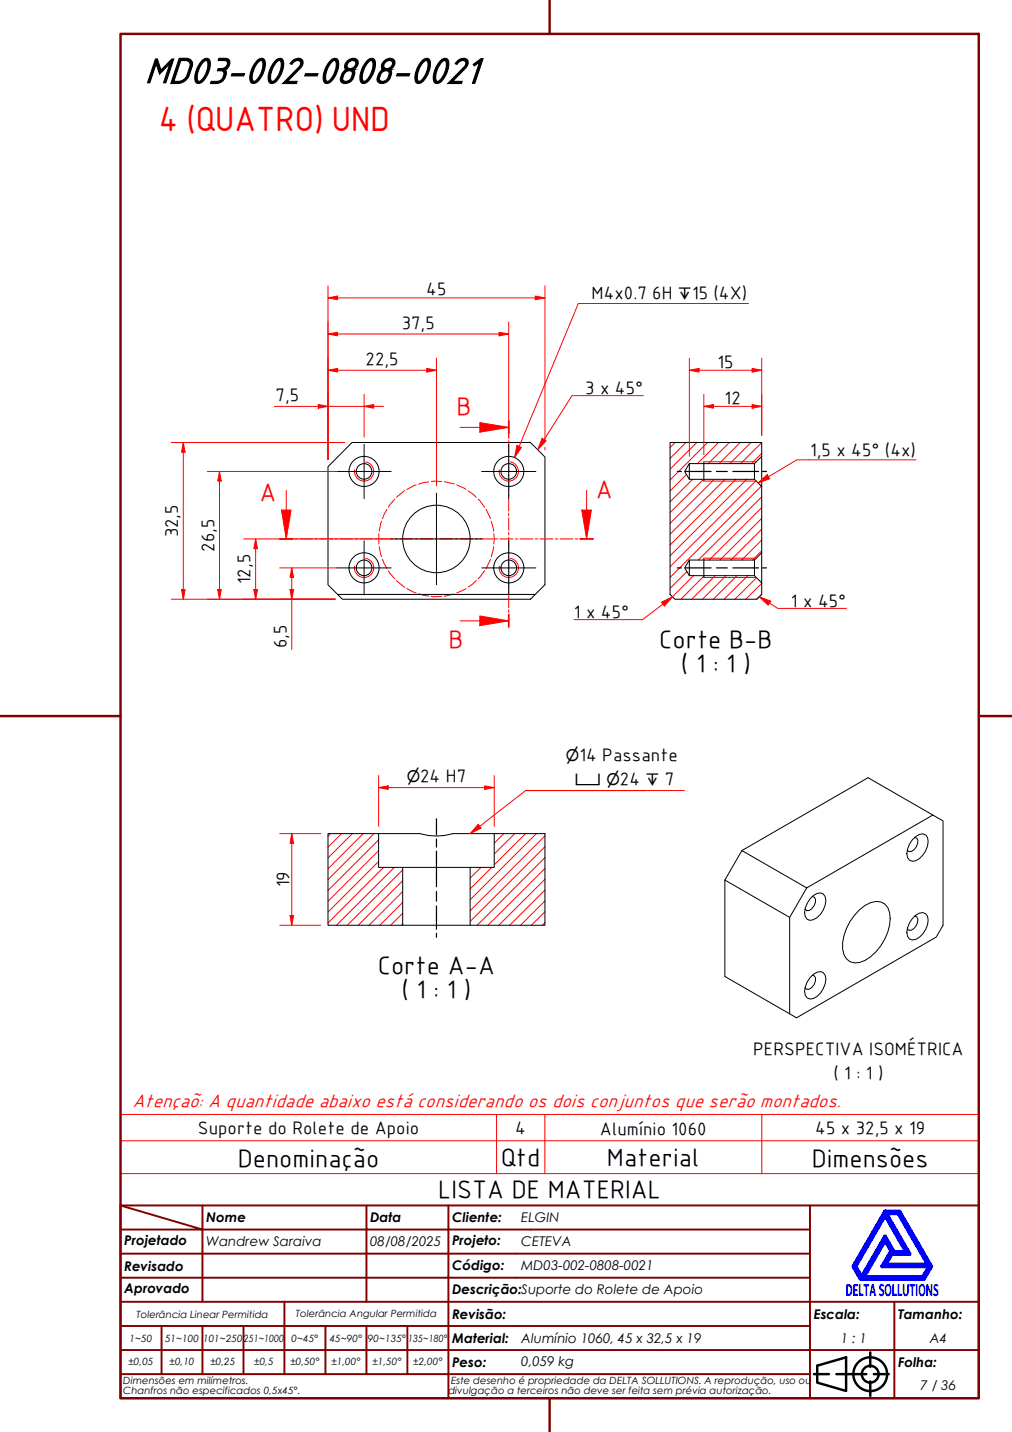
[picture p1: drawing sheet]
<svg xmlns="http://www.w3.org/2000/svg" width="210mm" height="297mm" viewBox="0 0 210 297" stroke-linecap="round" stroke-linejoin="round" font-family="sans-serif">
<!-- layer: Hatch (ABNT) -->
<g fill="none" stroke="#f00" stroke-width=".21">
<path d="M140 91.8l-1 1M142.3 91.8l-3.3 3.3M142.4 98.4l-3.4 3.4M143.7 99.4l-4.7 4.7M144.5 91.8l-5.5 5.5M145.9 99.4l-6.9 6.9M146.8 91.8l-7.8 7.8M148.1 99.4l-9.1 9.2M149 91.8l-4.3 4.4M150.4 99.4l-11.4 11.4M151.3 91.8l-4.4 4.4M152.6 99.4l-13.6 13.7"/>
<path d="M153.5 91.8l-4.4 4.4M154.9 99.4l-15.9 15.9M155.8 91.8l-4.4 4.4M156.8 99.7l-17.8 17.8M158 94.1l-2.1 2.1M158 91.8l-4.4 4.4M142.5 118.6l-3.5 3.4M143.8 119.4l-4.3 4.4M146.1 119.4l-4.9 4.9M148.3 119.4l-4.8 4.9M150.6 119.4l-4.9 4.9M152.8 119.4l-4.8 4.9"/>
<path d="M155.1 119.4l-4.9 4.9M156.9 119.8l-4.5 4.5M157.9 100.8l-18.9 19M158 114.3l-1.9 1.9M158 112l-4.2 4.2M158 109.8l-6.4 6.4M158 107.5l-8.7 8.7M158 105.3l-10.9 10.9M158 103l-13.2 13.2M158 123.2l-1.1 1.1M158 121l-3.3 3.3M68.6 172.9l-.6 .6"/>
<path d="M70.8 172.9l-2.8 2.8M73.1 172.9l-5.1 5.1M75.3 172.9l-7.3 7.3M77.6 172.9l-9.6 9.6M78.5 178.7l-10.5 10.5M78.5 176.5l-10.5 10.5M78.5 174.2l-10.5 10.5M79.5 179.9l-11.5 11.6M81.8 179.9l-12 12M99.8 179.9l-2.3 2.2M102 179.9l-4.5 4.5M104.5 172.9l-2 2"/>
<path d="M106.8 172.9l-4.3 4.3M109 172.9l-6.5 6.5M111.3 172.9l-13.8 13.8M113 177.9l-14 14M113 175.6l-15.5 15.5M113 173.4l-15.5 15.5M83.5 191.7l-.2 .2M83.5 189.4l-2.5 2.5M83.5 187.2l-4.7 4.7M83.5 184.9l-7 7M83.5 182.7l-9.2 9.2M83.5 180.4l-11.5 11.5"/>
<path d="M113 191.4l-.5 .5M113 189.1l-2.8 2.8M113 186.9l-5 5M113 184.6l-7.3 7.3M113 182.4l-9.5 9.5M113 180.1l-11.8 11.8"/>
</g>
<!-- layer: Hidden (ABNT) -->
<g fill="none" stroke="#f00" stroke-width=".21">
<path d="M88.9 100l-2.1 .4M89.5 99.9h2.1M92.1 99.9l2.1 .5M78.6 110.7v2.2M78.7 113.4l.4 2.1M79.1 108.1l-.4 2.1M79.3 116l1 1.9M80.3 105.7l-1 1.9M80.5 118.4l1.4 1.7M81.9 103.5l-1.4 1.7M83.9 101.8l-1.7 1.3M86.3 100.6l-1.9 .9"/>
<path d="M94.7 100.6l1.9 .9M97.1 101.8l1.7 1.4M99.2 103.5l1.3 1.7M100.5 118.4l-1.3 1.7M100.8 105.6l.9 2M101.7 116l-.9 1.9M101.9 108.1l.5 2.1M102.4 113.4l-.5 2.1M102.4 110.7v2.2M82.2 120.5l1.7 1.3M84.4 122.1l1.9 .9M86.8 123.2l2.1 .4"/>
<path d="M89.5 123.7h2.1M94.2 123.2l-2.1 .5M96.6 122.1l-1.9 .9M98.8 120.4l-1.7 1.4"/>
</g>
<!-- layer: Visible (ABNT) -->
<g fill="none" stroke="#000" stroke-width=".21">
<path d="M139 91.8h19v2.9l-1.5 1.5h-13.5l-1 1.6 1 1.6h13.5l1.5 1.5v13.8l-1.5 1.5h-13.5l-1 1.6 1 1.6h13.5l1.5 1.5v2.4l-1 1h-17l-1-1zM143 96.2v3.2M146 95.8v4M156.5 96.2v3.2M158 94.7v6.2M143 116.2v3.2M146 115.8v4M156.5 116.2v3.2M158 114.7v6.2M70 123.3h41l-1 1h-39zM70 123.3l-2-2v-24.5l5-5h37l3 3v26.5l-2 2M68 172.9h10.5v7h5v12h-15.5z"/>
<path d="M78.5 172.9h8.6a11.8 11.8 0 0 0 6.8 0h8.6M83.5 179.9h14M102.5 172.9h10.5v19h-15.5v-12h5zM153.9 176.4l26.1-15.1 15.6 9v21.6l-1.4 2.5-29 16.7-14.9-8.5v-20.1M189.2 174.2a2.22 2.22 0 0 1 2.8-1 2.83 2.83 0 0 1 0 3.3 3.5 3.5 0 0 1-2.8 2.2 1.73 1.73 0 0 1-1-2.6l.4-1zM189.7 173.7l.4 .1a1.97 1.97 0 0 1-1.6 2.8l-.3-.3M193.5 169.1l-26.2 15.1M83.5 191.9h14M163.8 190.3v20M167.3 184.2l-13.4-7.8-3.6 6.1 13.5 7.8M167.3 184.2l-3.5 6.1M168 186.5a2.17 2.17 0 0 1 2.8-1.1 2.74 2.74 0 0 1 0 3.3 3.5 3.5 0 0 1-2.8 2.2 1.74 1.74 0 0 1-1-2.5l.4-1z"/>
<path d="M168.5 186l.4 .1a1.98 1.98 0 0 1-1.1 2.8h-.5l-.3-.3M178.3 188.7a4.9 4.9 0 0 1 4.3-1.6 3.1 3.1 0 0 1 2 3.4 10.7 10.7 0 0 1-5.2 8.7 2.88 2.88 0 0 1-3.1 .3 2.88 2.88 0 0 1-1.5-2.6 10.7 10.7 0 0 1 3.5-8.2zM189.7 190l.4 .2a1.97 1.97 0 0 1-1.6 2.8l-.3-.4M189.9 189.9l.8-.5 .7-.1 .6 .2a2.8 2.8 0 0 1 0 3.3 3.5 3.5 0 0 1-2.8 2.2 1.7 1.7 0 0 1-1-2.5l.4-1 .6-.9zM168 202.8a2.21 2.21 0 0 1 2.8-1 2.74 2.74 0 0 1 0 3.2 3.4 3.4 0 0 1-2.8 2.2 1.74 1.74 0 0 1-1-2.5l.4-1zM168.5 202.3l.4 .1a1.95 1.95 0 0 1-1.6 2.8l-.3-.3"/>
<circle cx="75.5" cy="97.8" r="1.62"/>
<circle cx="75.5" cy="97.8" r="3.1"/>
<circle cx="105.5" cy="97.8" r="1.62"/>
<circle cx="105.5" cy="97.8" r="3.1"/>
<circle cx="75.5" cy="117.8" r="1.62"/>
<circle cx="75.5" cy="117.8" r="3.1"/>
<circle cx="90.5" cy="111.8" r="7"/>
<circle cx="105.5" cy="117.8" r="1.62"/>
<circle cx="105.5" cy="117.8" r="3.1"/>
</g>
<!-- layer: Visible Narrow (ABNT) -->
<path d="M75.9 95.8a2 2 0 0 1 1.6 2.3 2 2 0 0 1-2.3 1.7 2 2 0 0 1-1.7-2.4M105.9 95.8a2 2 0 0 1 1.6 2.3 2 2 0 0 1-2.3 1.7 2 2 0 0 1-1.6-2.4M146 99.8h10.9M146 95.8h10.9M75.9 115.8a2 2 0 0 1 1.6 2.3 2 2 0 0 1-2.3 1.7 2 2 0 0 1-1.7-2.4M105.9 115.8a2 2 0 0 1 1.6 2.3 2 2 0 0 1-2.3 1.7 2 2 0 0 1-1.6-2.4M146 119.8h10.9M146 115.8h10.9" fill="none" stroke="#f00" stroke-width=".21"/>
<!-- layer: Linha Corte (ABNT) -->
<g fill="none" stroke="#f00" stroke-width=".21">
<path d="M58 111.8h2.7M59.4 105.8v6M61.2 111.8h.5M62.2 111.8h2.7M65.3 111.8h.6M66.3 111.8h2.7M69.5 111.8h.5M70.5 111.8h2.7M73.6 111.8h.6M74.6 111.8h2.7M77.8 111.8h.5M78.8 111.8h2.7"/>
<path d="M81.9 111.8h.6M82.9 111.8h2.7M86.1 111.8h.5M87.1 111.8h2.7M90.3 111.8h.5M91.2 111.8h2.8M94.4 111.8h.5M95.4 111.8h2.7M98.6 111.8h.5M99.5 111.8h2.8M102.7 111.8h.6M103.7 111.8h2.7"/>
<path d="M106.9 111.8h.5M107.8 111.8h2.8M111 111.8h.5M112 111.8h2.7M115.2 111.8h.5M116.2 111.8h2.7M119.3 111.8h.6M120.3 111.8h2.7"/>
</g>
<path d="M58 111.8h2.7M120.3 111.8h2.7" fill="none" stroke="#f00" stroke-width=".36"/>
<path d="M58.4 105.8h2l-1 6z" fill="#f00"/>
<path d="M58.4 105.8h2l-1 6zM59.4 101.7v4.1M121.7 105.8v6" fill="none" stroke="#f00" stroke-width=".21"/>
<path d="M120.7 105.8h2l-1 6z" fill="#f00"/>
<g fill="none" stroke="#f00" stroke-width=".21">
<path d="M99.5 88.7h6M105.5 87.4v2.5M105.5 90.4v.5M105.5 91.4v2.5M105.5 94.4v.5M105.5 95.4v2.6M105.5 98.4v.5M105.5 99.4v2.6M105.5 102.4v.6M105.5 103.4v2.6M105.5 106.4v.6M105.5 107.4v2.6"/>
<path d="M105.5 110.5v.5M105.5 111.4v2.6M105.5 114.5v.5M105.5 115.5v2.5M105.5 118.5v.5M105.5 119.5v2.5M120.7 105.8h2l-1 6zM121.7 101.7v4.1M105.5 122.5v.5M105.5 123.5v2.6M105.5 126.5v.5M105.5 127.5v2.6"/>
</g>
<path d="M25 236.6h178v-5.4h-178v12.2M103 231.2v12.2M113 231.2v12.2M158 231.2v12.2M203 236.6v6.8h-178M25 243.4v6.6h178v-6.6" fill="none" stroke="#f00" stroke-width=".21"/>
<!-- layer: Linha Corte (ABNT) -->
<path d="M105.5 87.4v2.5M105.5 127.5v2.6" fill="none" stroke="#f00" stroke-width=".36"/>
<path d="M99.5 87.7l6 1-6 .9z" fill="#f00"/>
<path d="M95.4 88.7h4.1M99.5 87.7l6 1-6 .9zM99.5 128.8h6" fill="none" stroke="#f00" stroke-width=".21"/>
<path d="M99.5 127.8l6 1-6 1z" fill="#f00"/>
<path d="M95.4 128.8h4.1M99.5 127.8l6 1-6 1z" fill="none" stroke="#f00" stroke-width=".21"/>
<!-- layer: Borda A3/A4 (ABNT) -->
<path d="M25 7h178v283h-178zM114 0v7M0 148.5h25M203 148.5h7M114 290v7" fill="none" stroke="#800000" stroke-width=".51"/>
<path d="M183.6 257.3l1.2 2.2-1.8 3.2h9.7l-1.3 2.2h-12.2zM183.6 252.1l4.4 7.6h-2.6l-1.8-3.2-4.9 8.4-1.3-2.2zM183.6 251.3h3l6.5 11.4-1.5 2.6h-13.1l-1.5-2.6zM183.8 251.7h2.5l6.2 10.6h-8.8l1.3-2.2h3.7zM185 259.7h.2l-.1 .2z" fill="none" stroke="#00f" stroke-width=".8"/>
<!-- layer: 0 -->
<path d="M178.5 265.3h13.1" fill="none" stroke="#000" stroke-width=".21"/>
<g fill="none" stroke="#800000" stroke-width=".4">
<path d="M25 250l17 5h-17M25 250h178v40h-178zM42 255h34v5h17M42 255v15M42 250v5M76 250v5h17v5M93 250v5h75M168 250v20h-143M25 260h51v10M25 275h17M33.5 275v10M50.5 275h-8.5v10"/>
<path d="M59 270v15h-8.5M67.5 275v10h-8.5M76 275v10h8.5M84.5 275v10M93 275h-42.5v10M93 260v5h-68M93 275v10h75M93 260h75M93 275h75M168 265h-75v10M185.5 270v10h17.5M203 270h-35v10h17.5v10"/>
<path d="M25 285h25.5M25 280h143v10M67.5 285h8.5M84.5 285h8.5v5"/>
</g>
<g fill="none" stroke="#000" stroke-width=".51">
<path d="M168.8 285h3.1M169.5 283.3l6-1.8v7l-6-1.7zM173.5 285h6.2M180.5 280.5v3M180.5 286.5v3M181.3 285h3"/>
<circle cx="180.5" cy="285" r="3.5"/>
<circle cx="180.5" cy="285" r="1.75"/>
</g>
<path d="M68 61.8h2" fill="none" stroke="#f00" stroke-width=".21"/>
<path d="M68 61.8l2-.4v.8z" fill="#f00"/>
<path d="M68 61.8l2-.4v.8zM111 61.8h2" fill="none" stroke="#f00" stroke-width=".21"/>
<path d="M111 61.4l2 .4-2 .4z" fill="#f00"/>
<path d="M68 59.3v36M113 59.3v32.1M70 61.8h41M111 61.4l2 .4-2 .4zM66 84.3h2M113 92.8v.5" fill="none" stroke="#f00" stroke-width=".21"/>
<!-- layer: Marca de centro (ISO) -->
<path d="M69.9 97.8h11.2M75.5 92.2v11.2M99.9 97.8h11.2M105.5 92.2v11.2M69.9 117.8h11.2M75.5 112.2v11.2M81 111.8h19M90.5 102.3v19M99.9 117.8h11.2M105.5 112.2v11.2" fill="none" stroke="#000" stroke-width=".21"/>
<path d="M66 83.9l2 .4-2 .4z" fill="#f00"/>
<path d="M66 83.9l2 .4-2 .4zM75.5 84.3h2" fill="none" stroke="#f00" stroke-width=".21"/>
<path d="M75.5 84.3l2-.4v.8z" fill="#f00"/>
<path d="M68 76.8h2M56.9 84.3h9.1M68 84.3h7.5M68 81.8v13.5M75.5 84.3l2-.4v.8zM75.5 81.8v8.9M77.5 84.3h2" fill="none" stroke="#f00" stroke-width=".21"/>
<path d="M68 76.8l2-.4v.8z" fill="#f00"/>
<path d="M68 76.8l2-.4v.8zM88.5 76.8h2" fill="none" stroke="#f00" stroke-width=".21"/>
<path d="M88.5 76.4l2 .4-2 .4z" fill="#f00"/>
<path d="M68 74.3v21M68 69.3h2M70 76.8h18.5M88.5 76.4l2 .4-2 .4zM90.5 74.3v26.5" fill="none" stroke="#f00" stroke-width=".21"/>
<path d="M68 69.3l2-.4v.8z" fill="#f00"/>
<path d="M68 69.3l2-.4v.8zM103.5 69.3h2" fill="none" stroke="#f00" stroke-width=".21"/>
<path d="M103.5 68.9l2 .4-2 .4z" fill="#f00"/>
<path d="M68 66.8v28.5M70 69.3h33.5M103.5 68.9l2 .4-2 .4zM105.5 66.8v23.9M60.5 122.3v2" fill="none" stroke="#f00" stroke-width=".21"/>
<path d="M60.2 122.3h.7l-.4 2z" fill="#f00"/>
<path d="M60.5 117.8v2M60.2 122.3h.7l-.4 2z" fill="none" stroke="#f00" stroke-width=".21"/>
<path d="M60.5 117.8l.4 2h-.7z" fill="#f00"/>
<path d="M58 117.8h11.9M60.5 117.8l.4 2h-.7zM60.5 119.8v2.5M53 122.3v2M58 124.3h11.5M60.5 124.3v10.4" fill="none" stroke="#f00" stroke-width=".21"/>
<path d="M52.6 122.3h.8l-.4 2z" fill="#f00"/>
<path d="M53 111.8v2M52.6 122.3h.8l-.4 2z" fill="none" stroke="#f00" stroke-width=".21"/>
<path d="M53 111.8l.4 2h-.8z" fill="#f00"/>
<path d="M50.5 111.8h30.5M53 111.8l.4 2h-.8zM53 113.8v8.5M45.5 122.3v2M50.5 124.3h19" fill="none" stroke="#f00" stroke-width=".21"/>
<path d="M45.1 122.3h.8l-.4 2z" fill="#f00"/>
<path d="M45.5 97.8v2M45.1 122.3h.8l-.4 2z" fill="none" stroke="#f00" stroke-width=".21"/>
<path d="M45.5 97.8l.4 2h-.8z" fill="#f00"/>
<path d="M43 97.8h26.9M45.5 97.8l.4 2h-.8zM45.5 99.8v22.5M38 122.3v2M43 124.3h26.5" fill="none" stroke="#f00" stroke-width=".21"/>
<path d="M37.7 122.3h.7l-.4 2z" fill="#f00"/>
<path d="M38 91.8v2M37.7 122.3h.7l-.4 2z" fill="none" stroke="#f00" stroke-width=".21"/>
<path d="M38 91.8l.4 2h-.7z" fill="#f00"/>
<path d="M35.5 91.8h36M38 91.8l.4 2h-.7zM38 93.8v28.5M35.5 124.3h34M60.5 189.9v2" fill="none" stroke="#f00" stroke-width=".21"/>
<!-- layer: Eixo de trabalho (ISO) -->
<g fill="none" stroke="#000" stroke-width=".25">
<path d="M140.5 97.8h.8M142.2 97.8h5.3M148.6 97.8h2.3M152 97.8h5.3M158.2 97.8h.8M140.5 117.8h.8M142.2 117.8h5.3M148.6 117.8h2.3M152 117.8h5.3M158.2 117.8h.8M90.5 169.8v3.4M90.5 174v1.7"/>
<path d="M90.5 176.6v7.3M90.5 184.9v2M90.5 187.9v4.9M90.5 193.6v.8"/>
</g>
<path d="M60.2 189.9h.7l-.4 2z" fill="#f00"/>
<path d="M60.5 172.9v2M60.2 189.9h.7l-.4 2z" fill="none" stroke="#f00" stroke-width=".21"/>
<path d="M60.5 172.9l.4 2h-.7z" fill="#f00"/>
<path d="M58 172.9h8.5M60.5 172.9l.4 2h-.7zM60.5 174.9v15M58 191.9h8.5" fill="none" stroke="#f00" stroke-width=".21"/>
<path d="M107.7 92.6l-1 2.3" fill="none" stroke="#f00" stroke-width=".21"/>
<path d="M107.2 92.4l.9 .4-1.4 2.1z" fill="#f00"/>
<path d="M155.3 63h-35.3l-12.3 29.6M107.2 92.4l.9 .4-1.4 2.1zM159.4 98.9l-2.2 1.3" fill="none" stroke="#f00" stroke-width=".21"/>
<path d="M157.2 100.2l1.9-1.7 .5 .8z" fill="#f00"/>
<path d="M190 95.4h-24.7l-5.9 3.5M157.2 100.2l1.9-1.7 .5 .8z" fill="none" stroke="#f00" stroke-width=".21"/>
<path d="M78.5 163.4h2" fill="none" stroke="#f00" stroke-width=".21"/>
<path d="M78.5 163.4l2-.4v.8z" fill="#f00"/>
<path d="M78.5 163.4l2-.4v.8zM100.5 163.4h2" fill="none" stroke="#f00" stroke-width=".21"/>
<path d="M100.5 163l2 .4-2 .4z" fill="#f00"/>
<path d="M156 76.8h2M78.5 160.9v10.5M80.5 163.4h20M100.5 163l2 .4-2 .4zM102.5 160.9v10.5" fill="none" stroke="#f00" stroke-width=".21"/>
<path d="M156 76.4l2 .4-2 .4z" fill="#f00"/>
<path d="M143 76.8h2M156 76.4l2 .4-2 .4z" fill="none" stroke="#f00" stroke-width=".21"/>
<path d="M143 76.8l2-.4v.8z" fill="#f00"/>
<path d="M143 76.8l2-.4v.8zM143 74.3v20.4M145 76.8h11M158 74.3v16M156 84.3h2" fill="none" stroke="#f00" stroke-width=".21"/>
<path d="M156 83.9l2 .4-2 .4z" fill="#f00"/>
<path d="M146 84.3h2M156 83.9l2 .4-2 .4z" fill="none" stroke="#f00" stroke-width=".21"/>
<path d="M146 84.3l2-.4v.8z" fill="#f00"/>
<path d="M146 84.3l2-.4v.8zM146 81.8v12.5M148 84.3h8M158 81.8v8.5" fill="none" stroke="#f00" stroke-width=".21"/>
<path d="M99.5 171.4l-2 1.5" fill="none" stroke="#f00" stroke-width=".21"/>
<path d="M99.2 171l.6 .8-2.3 1.1z" fill="#f00"/>
<path d="M112.9 91.2l-1.4 2.1M99.2 171l.6 .8-2.3 1.1zM109 164h33M133.9 164h-24.9l-9.5 7.4" fill="none" stroke="#f00" stroke-width=".21"/>
<path d="M112.4 90.9l.9 .5-1.8 1.9z" fill="#f00"/>
<path d="M112.4 90.9l.9 .5-1.8 1.9zM133.4 82.1h-14.8l-5.7 9.1M157.5 123.8l2.1 1.3" fill="none" stroke="#f00" stroke-width=".21"/>
<path d="M157.5 123.8l2.4 .9-.6 .8z" fill="#f00"/>
<path d="M139.5 123.8l-2 1.5M157.5 123.8l2.4 .9-.6 .8zM159.6 125.1l1.7 1.1h14.3" fill="none" stroke="#f00" stroke-width=".21"/>
<path d="M137.2 124.9l2.3-1.1-1.7 1.9z" fill="#f00"/>
<path d="M137.2 124.9l2.3-1.1-1.7 1.9zM137.5 125.3l-4.2 3.2h-14.3" fill="none" stroke="#f00" stroke-width=".21"/>
<text font-size="8.1" x="30" y="17.2">MD03-002-0808-0021</text>
<text font-size="7" fill="#f00" x="32.9" y="27.2">4 (QUATRO) UND</text>
<g font-size="5.4" fill="#f00">
<text x="94.7" y="86.1">B</text>
<text x="53.8" y="104">A</text>
<text x="123.6" y="103.3">A</text>
<text x="93" y="134.4">B</text>
</g>
<g font-size="5.4">
<text x="136.7" y="134.4">Corte B-B</text>
<text x="141.2" y="139.4">( 1 : 1 )</text>
<text x="78.4" y="202">Corte A-A</text>
<text x="83.3" y="207.1">( 1 : 1 )</text>
<text x="49.3" y="242">Denominação</text>
<text x="103.9" y="241.8">Qtd</text>
<text x="125.9" y="241.8">Material</text>
<text x="168.4" y="242">Dimensões</text>
<text x="90.9" y="248.5">LISTA DE MATERIAL</text>
</g>
<text font-size="4.1" fill="#f00" x="27.5" y="229.6">Atençaõ: A quantidade abaixo está considerando os dois conjuntos que serão montados.</text>
<g font-size="3.9">
<text x="88.4" y="61.2">45</text>
<text x="122.7" y="62.1">M4x0.7</text>
<text x="135.3" y="62.1">6H</text>
<text x="143.5" y="62.1">15 (4X)</text>
<text x="83.3" y="68.2">37,5</text>
<text x="75.8" y="75.7">22,5</text>
<text x="148.8" y="76.2">15</text>
<text x="57.2" y="83.2">7,5</text>
<text x="121.4" y="81.7">3 x 45°</text>
<text x="150.3" y="83.7">12</text>
<text x="168" y="94.5">1,5 x 45° (4x)</text>
<text x="36.9" y="111.5" transform="rotate(-90 36.9 111.5)">32,5</text>
<text x="44.4" y="114.5" transform="rotate(-90 44.4 114.5)">26,5</text>
<text x="51.9" y="121.2" transform="rotate(-90 51.9 121.2)">12,5</text>
<text x="164.1" y="125.9">1 x 45°</text>
<text x="119" y="128.2">1 x 45°</text>
<text x="59.4" y="134.5" transform="rotate(-90 59.4 134.5)">6,5</text>
<text x="120.2" y="157.9">14 Passante</text>
<text x="87.2" y="162.2">24 H7</text>
<text x="128.6" y="162.9">24</text>
<text x="137.9" y="162.9">7</text>
<text x="59.9" y="184.1" transform="rotate(-90 59.9 184.1)">19</text>
<text x="156.2" y="218.8">PERSPECTIVA ISOMÉTRICA</text>
<text x="172.9" y="223.8">( 1 : 1 )</text>
<text x="41" y="235.2">Suporte do Rolete de Apoio</text>
<text x="106.9" y="235.2">4</text>
<text x="124.4" y="235.3">Alumínio 1060</text>
<text x="169.1" y="235.2">45 x 32,5 x 19</text>
</g>
<text font-size="3.9" fill="#00f" x="175.4" y="268.8">DELTASOLLUTIONS</text>
<g font-size="3.3">
<text x="140.6" y="62.1">↧</text>
<text x="117.4" y="157.9">⌀</text>
<text x="84.4" y="162.2">⌀</text>
<text x="119.2" y="162.9">⌴ ⌀</text>
<text x="133.9" y="162.9">↧</text>
</g>
<g font-size="2.8">
<text x="42.8" y="253.5">Nome</text>
<text x="76.8" y="253.5">Data</text>
<text x="93.8" y="253.6">Cliente:</text>
<text x="108.1" y="253.5">ELGIN</text>
<text x="25.8" y="263.6">Revisado</text>
<text x="25.8" y="258.3">Projetado</text>
<text x="42.8" y="258.6">Wandrew Saraiva</text>
<text x="76.8" y="258.4">08/08/2025</text>
<text x="93.8" y="263.4">Código:</text>
<text x="93.8" y="258.3">Projeto:</text>
<text x="108.1" y="263.5">MD03-002-0808-0021</text>
<text x="108.1" y="258.5">CETEVA</text>
<text x="25.8" y="268.3">Aprovado</text>
<text x="93.8" y="268.3">Descrição:Suporte do Rolete de Apoio</text>
<text x="93.8" y="273.6">Revisão:</text>
<text x="168.8" y="273.5">Escala:</text>
<text x="186.3" y="273.5">Tamanho:</text>
<text x="93.8" y="278.6">Material:</text>
<text x="108.1" y="278.5">Alumínio 1060, 45 x 32,5 x 19</text>
<text x="174.4" y="278.5">1 : 1</text>
<text x="192.8" y="278.6">A4</text>
<text x="93.8" y="283.5">Peso:</text>
<text x="108.1" y="283.3">0,059 kg</text>
<text x="186.3" y="283.5">Folha:</text>
<text x="190.9" y="288.4">7 / 36</text>
</g>
<g font-size="2.1">
<text x="28.3" y="273.3">Tolerância Linear Permitida</text>
<text x="61.4" y="273.1">Tolerância Angular Permitida</text>
<text x="26.9" y="278.3">1~50</text>
<text x="34.2" y="278.3">51~100</text>
<text x="42.1" y="278.3">101~250</text>
<text x="50.5" y="278.3">251~1000</text>
<text x="60.5" y="278.3">0~45°</text>
<text x="68.4" y="278.3">45~90°</text>
<text x="76.3" y="278.3">90~135°</text>
<text x="84.7" y="278.3">135~180°</text>
<text x="25.6" y="287.1">Dimensões em milímetros.</text>
<text x="26.6" y="283.2">±0,05</text>
<text x="35.2" y="283.2">±0,10</text>
<text x="43.6" y="283.2">±0,25</text>
<text x="52.7" y="283.2">±0,5</text>
<text x="60.2" y="283.2">±0,50°</text>
<text x="68.7" y="283.2">±1,00°</text>
<text x="77.2" y="283.2">±1,50°</text>
<text x="85.7" y="283.2">±2,00°</text>
<text x="93.6" y="287.1">Este desenho é propriedade da DELTA SOLLUTIONS. A reprodução, uso ou</text>
<text x="25.6" y="289.2">Chanfros não especificados 0,5x45°.</text>
<text x="93" y="289.2">divulgação a terceiros não deve ser feita sem prévia autorização.</text>
</g>
</svg>
